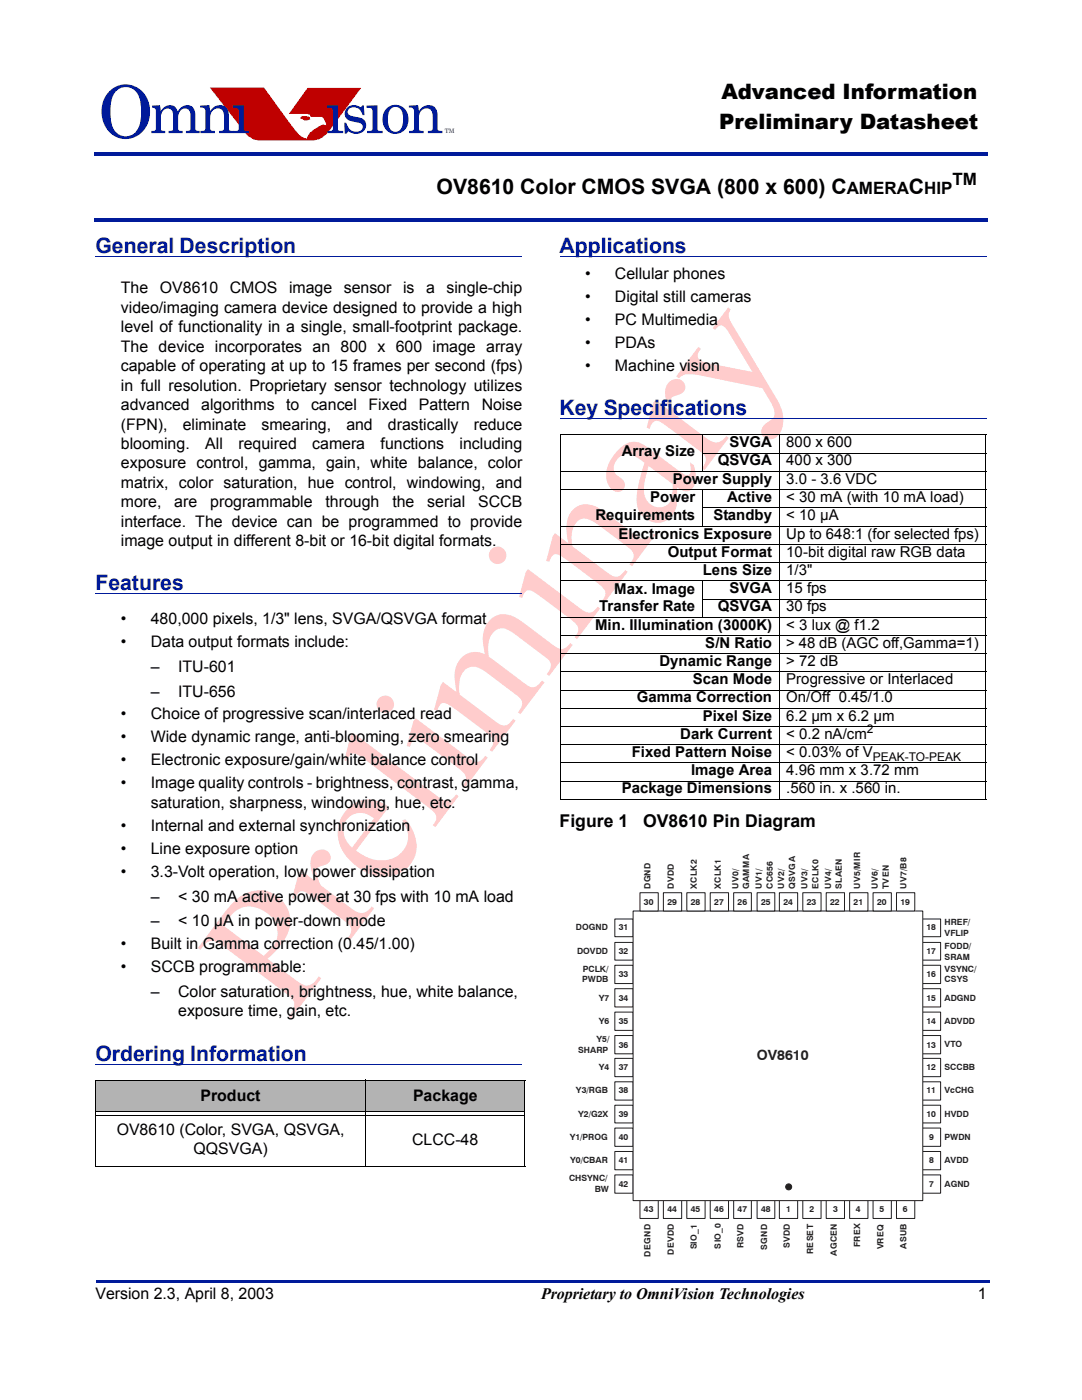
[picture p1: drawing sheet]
<svg xmlns="http://www.w3.org/2000/svg" width="216mm" height="279mm" viewBox="0 0 216 279" stroke-linecap="round" stroke-linejoin="round" font-family="sans-serif">
<g fill="#001a9a">
<path d="M18.7 30.4h.3v.7h-.3z"/>
<path d="M19 30.4h178.2v.7h-178.2z"/>
</g>
<g fill="#fcc">
<path d="M62.8 170.1a1.77 1.77 0 0 1 2.2-.4 1.77 1.77 0 0 1 .8 2.1 4 4 0 0 1-2.3 1.3 .93 .93 0 0 0-.3 1.2l.8 2.4 6.1 4.6a2.51 2.51 0 0 0 2.8 .7l.6-.4 .7-.7 .5 .4-4.9 6.4-.5-.4a1.92 1.92 0 0 0-.1-3.2l-7-5.2a2.61 2.61 0 0 0-2.3-.9l-.5 .4-.5 1.1-.6-.3 1.3-4.9 .4-.6 2.9 2.1-.4-.9a4.4 4.4 0 0 1 .3-4.8z"/>
<path d="M70.4 146.2l17.3 13a1.91 1.91 0 0 0 3.1-.4l.2-.3 .5 .4-4.6 6.2-.5-.4a1.87 1.87 0 0 0-.5-3.2l-12.9-9.8a4.2 4.2 0 0 0-2.6-1.3 1.73 1.73 0 0 0-1.1 1.5l-.6-.2 1.3-4.9z"/>
<path d="M97.8 123.7a4.5 4.5 0 0 1 6 .1l6.5 4.9a2.19 2.19 0 0 0 2.6 .5l.9-.9 .5 .4-4.7 6.2-.5-.3a2.11 2.11 0 0 0 .5-2.8l-6.7-5.1a3.9 3.9 0 0 0-3.4-1.2 3.9 3.9 0 0 0-2.1 4.3l.1 1.2 .1 .1 7.3 5.4a1.84 1.84 0 0 0 3.1-.5l.2-.2 .4 .4-4.8 6.3-.4-.3 .1-.3a1.92 1.92 0 0 0-.4-3.2l-6-4.4a3.5 3.5 0 0 0-4-.9 4.2 4.2 0 0 0-1.5 4l.2 1.2 6.7 5.1a2.68 2.68 0 0 0 2.7 1l1.2-1.3 .5 .4-4.7 6.3-.5-.4a1.84 1.84 0 0 0 .4-2.5l-1-1-6.5-4.8a2.92 2.92 0 0 0-2.4-1l-.6 .5-.3 .9-.7-.2 1.3-4.9 .5-.6 2.7 2-.1-.6a7.2 7.2 0 0 1 .9-6.1 4 4 0 0 1 4.9-.8 8.1 8.1 0 0 1 .2-5.9z"/>
<path d="M114.3 101.7a4.2 4.2 0 0 1 5.6 0l6.6 4.9a2.98 2.98 0 0 0 2.7 .9l1.1-1.1 .5 .4-4.7 6.2-.5-.4 .2-.2a1.88 1.88 0 0 0-.5-3.2l-6.1-4.6a3.7 3.7 0 0 0-3.4-.9 4.2 4.2 0 0 0-1.7 4.6l.1 .7 6.7 5a3.3 3.3 0 0 0 2.2 1.1 2.42 2.42 0 0 0 1.7-1.4l.4 .4-4.6 6.3-.5-.4a1.85 1.85 0 0 0-.3-3.2l-6.3-4.8a5 5 0 0 0-2.8-1.4 1.8 1.8 0 0 0-1.1 1.5l-.6-.1 1.3-5 .4-.6 2.7 2a7.6 7.6 0 0 1 .5-6.2z"/>
<path d="M133.5 76.2a1.77 1.77 0 0 1 2.3-.4 1.77 1.77 0 0 1 .8 2.1 4 4 0 0 1-2.3 1.3 .93 .93 0 0 0-.4 1.2l.9 2.4 6 4.6a2.51 2.51 0 0 0 2.9 .7l.6-.4 .6-.7 .5 .4-4.8 6.4-.5-.3a1.92 1.92 0 0 0-.2-3.2l-7-5.3a2.61 2.61 0 0 0-2.3-.9l-.4 .4-.6 1.1-.6-.3 1.4-4.9 .4-.6 2.8 2.1-.3-.9a4.4 4.4 0 0 1 .2-4.8z"/>
<path d="M145.3 61.4l.5 .3a2.88 2.88 0 0 0 .5 3.3l8.7 14.6a6.5 6.5 0 0 1 .5 7.1 1.91 1.91 0 0 1-2 1 1.91 1.91 0 0 1-1.6-1.4 2.67 2.67 0 0 1 1.7-2.3 1.85 1.85 0 0 0 .7-2.7l-2.2-3.8-12.9-2.7-2.4-.1-1.4 .8-.5-.4 4.4-5.9 .6 .4a1.49 1.49 0 0 0-.3 2.3l1.3 .5 9.2 1.8-4.8-8a1.73 1.73 0 0 0-1.6-1.2l-1 .8-.5-.3z"/>
<path d="M46.4 180.2a6.5 6.5 0 0 1 11 1.2 7 7 0 0 1-1.5 7.4l-2.5 2.5 5.4 4.1a3.9 3.9 0 0 0 2.7 1.3l1.2-.7 .9-1.1 .5 .3-6 8-.5-.4a2.95 2.95 0 0 0 1-2.9l-.3-.6-1.1-.9-12.4-9.4a4 4 0 0 0-2.7-1.2l-1 .4-1.1 1.4-.5-.4 5.1-6.8zM46.4 182.4l-.7 .9-.9 1.6 7.8 5.9 .9-.9a4.7 4.7 0 0 0-.9-8.1 4.7 4.7 0 0 0-6.2 .6z"/>
<path d="M69.2 161.5a5.9 5.9 0 0 1 8.4-.5l-6.6 8.8a7.1 7.1 0 0 0 8.3 1 4.6 4.6 0 0 0 1.2-6.6l-.2-.5 .6-.2a7.4 7.4 0 0 1 1.7 7.8 6.9 6.9 0 0 1-9.8 2.7 9.6 9.6 0 0 1-5.4-7.2 6.9 6.9 0 0 1 1.8-5.3zM69.5 163.2a4.1 4.1 0 0 0 .8 5.9l4.3-5.8a3.8 3.8 0 0 0-5.1-.1z"/>
<path d="M75.1 140.6a1.75 1.75 0 0 1 3.5 0 1.75 1.75 0 0 1-3.5 0zM82.9 143.3l10.1 7.6a2.74 2.74 0 0 0 2.7 1l1.1-1.1 .5 .4-4.6 6.1-.5-.4a1.95 1.95 0 0 0-.3-3.3l-6.8-5a2.91 2.91 0 0 0-2.4-1l-.6 .6-.3 .9-.6-.2 1.3-5z"/>
<path d="M97.5 110.8a1.75 1.75 0 0 1 3.5 0 1.75 1.75 0 0 1-3.5 0zM105.3 113.6l10.2 7.6a2.74 2.74 0 0 0 2.6 1l1.2-1.1 .4 .4-4.6 6.1-.5-.4a1.95 1.95 0 0 0-.3-3.3l-6.8-5a2.91 2.91 0 0 0-2.3-1l-.6 .5-.4 .9-.6-.2 1.3-4.9z"/>
<path d="M123.5 89.7a3.8 3.8 0 0 1 5.6-.5l6.9 5.1a1.07 1.07 0 0 0 1.8 .1l-.1-2.1 .8 .5a5.2 5.2 0 0 1-.2 4.5 2.11 2.11 0 0 1-3.2 0v2.4a4 4 0 0 1-5.3 4.3 4.5 4.5 0 0 1-2.8-5 30.5 30.5 0 0 1 1.6-6.6 5.3 5.3 0 0 0-3.8-1.7 2.73 2.73 0 0 0-1.9 3.9l.2 .3a2.09 2.09 0 0 1 1.6 2.2 1.53 1.53 0 0 1-1.3 1.1 1.53 1.53 0 0 1-1.5-.7 5 5 0 0 1 .2-6.2zM129.4 93l-.5 1.7a8 8 0 0 0-.1 4.8 2.83 2.83 0 0 0 4.9 .6l.4-1.2 .1-2.3z"/>
</g>
<g fill="#001a9a">
<path d="M19.1 255.4h.3v.5h-.3z"/>
<path d="M19.4 255.4h178.1v.5h-178.1z"/>
<path d="M18.7 43.6h.3v.7h-.3z"/>
<path d="M19 43.6h178.2v.7h-178.2z"/>
</g>
<g fill="#bf0000">
<path d="M41.9 17.5h10.8l7 9.5 .8 .5 .7 .2 .6-1.2 .9-.6 1.7-1 .8 .1-.5-1.3-.5-.4h-2.1l-.2-.4-.6-.2h-3.6l3.7-5.1h10.6l-6.2 8.3a4.4 4.4 0 0 1-3.5 2.1h-10.7l-.9-.2-1.2-.7-.6-.7z" fill-rule="evenodd"/>
<path d="M60.2 23.2h1l.6 .2 .1 .4a1.39 1.39 0 0 1-1.5-.1l-.5-.1z" fill-rule="evenodd"/>
</g>
<g fill="#bf0000">
<path d="M41.9 17.5h10.8l4.6 6.5 2.4 3 .8 .5 .7 .2a2.86 2.86 0 0 1 1.5-1.9l1.7-.9 .8 .1-.5-1.3-.5-.4h-2.2l-.1-.4-.6-.2h-3.6l3.7-5.2h10.7l-6.3 8.4a4 4 0 0 1-3.5 2.1h-10.7l-.9-.2-1.2-.6-.6-.8 .6 .8 1.2 .6 .9 .2h10.7l1.4-.2 1.5-1.1 6.8-9.1-10.6-.1-3.7 5.2h3.7l.5 .2 .1 .4h2.2a2.62 2.62 0 0 1 1 1.7l-.8-.1-.8 .4-1.8 1.2-.6 1.2-.7-.2-.8-.5-1.2-1.4-5.8-8.1z"/>
<path d="M41.9 17.5l7 8.9z"/>
<path d="M60.2 23.2h1l.6 .2 .1 .4-.4 .2a.87 .87 0 0 1-1.1-.3l.4 .3 1.1-.2-.1-.4-.6-.2h-1l-.3 .4z"/>
<path d="M59.9 23.5l.5 .2z"/>
<path d="M45.9 17.8h4.6v2.4h-4.6z"/>
</g>
<path d="M73.2 17h3.4v2.6h-3.4z" fill="#fff"/>
<path d="M64.7 17.7h4.6v2.4h-4.6z" fill="#bf0000"/>
<path d="M19 51.1h85.2M19 118.5h85.2M19 212.4h85.2" fill="none" stroke="#001a9a" stroke-width=".2"/>
<g fill="#b3b3b3">
<path d="M19 215.5h54.1v6.2h-54.1z"/>
<path d="M73 215.5h31.8v6.2h-31.8z"/>
</g>
<g fill="none" stroke="#000" stroke-width=".2">
<path d="M111.7 86.8h85.1M111.7 94h85.1M111.7 97.7h85.1M111.8 86.9v72.5M140 90.4h56.8M140.1 86.7v7.4M140.1 97.6v7.5M155.5 86.7v72.9M196.7 86.9v72.5M111.7 105h85.1M111.7 108.6h85.1M111.7 112.3h85.1"/>
<path d="M111.7 115.9h85.1M140 101.3h56.8M140 119.5h56.8M140.1 115.8v7.5M111.7 123.2h85.1M111.7 126.8h85.1M111.7 130.5h85.1M111.7 134.1h85.1M111.7 137.7h85.1M111.7 141.4h85.1M111.7 145h85.1M111.7 148.6h85.1"/>
<path d="M111.7 152.3h85.1M111.7 155.9h85.1M111.7 159.5h85.1M19 215.5h85.8M19 215.6v17.1M73 215.5v17.4M104.7 215.6v17.1M19 232.8h85.8M19.1 221.8h85.5M19.1 222.7h85.5"/>
</g>
<path d="M111.7 51.1h85.1M111.7 83.6h85.1" fill="none" stroke="#001a9a" stroke-width=".2"/>
<g fill="#fff">
<path d="M113.5 170h81.5v80.8h-81.5z"/>
<path d="M122.7 206.7h3.6v3.6h-3.6z"/>
</g>
<path d="M122.7 206.7h3.6v3.6h-3.6z" fill="none" stroke="#231f20" stroke-width=".2"/>
<path d="M122.7 211.2h3.6v3.7h-3.6z" fill="#fff"/>
<path d="M122.7 211.2h3.6v3.7h-3.6z" fill="none" stroke="#231f20" stroke-width=".2"/>
<path d="M122.7 215.9h3.6v3.6h-3.6z" fill="#fff"/>
<path d="M122.7 215.9h3.6v3.6h-3.6z" fill="none" stroke="#231f20" stroke-width=".2"/>
<path d="M122.7 220.6h3.6v3.5h-3.6z" fill="#fff"/>
<path d="M122.7 220.6h3.6v3.5h-3.6z" fill="none" stroke="#231f20" stroke-width=".2"/>
<path d="M122.7 225.1h3.6v3.7h-3.6z" fill="#fff"/>
<path d="M122.7 225.1h3.6v3.7h-3.6z" fill="none" stroke="#231f20" stroke-width=".2"/>
<path d="M122.7 229.8h3.6v3.7h-3.6z" fill="#fff"/>
<path d="M122.7 229.8h3.6v3.7h-3.6z" fill="none" stroke="#231f20" stroke-width=".2"/>
<path d="M122.7 234.5h3.6v3.6h-3.6z" fill="#fff"/>
<path d="M122.7 234.5h3.6v3.6h-3.6z" fill="none" stroke="#231f20" stroke-width=".2"/>
<path d="M122.7 183.4h3.6v3.5h-3.6z" fill="#fff"/>
<path d="M122.7 183.4h3.6v3.5h-3.6z" fill="none" stroke="#231f20" stroke-width=".2"/>
<path d="M122.7 188.1h3.6v3.5h-3.6z" fill="#fff"/>
<path d="M122.7 188.1h3.6v3.5h-3.6z" fill="none" stroke="#231f20" stroke-width=".2"/>
<path d="M122.7 192.6h3.6v3.7h-3.6z" fill="#fff"/>
<path d="M122.7 192.6h3.6v3.7h-3.6z" fill="none" stroke="#231f20" stroke-width=".2"/>
<path d="M122.7 197.3h3.6v3.7h-3.6z" fill="#fff"/>
<path d="M122.7 197.3h3.6v3.7h-3.6z" fill="none" stroke="#231f20" stroke-width=".2"/>
<path d="M122.7 202h3.6v3.6h-3.6z" fill="#fff"/>
<path d="M122.7 202h3.6v3.6h-3.6z" fill="none" stroke="#231f20" stroke-width=".2"/>
<path d="M184 206.7h3.7v3.6h-3.7z" fill="#fff"/>
<path d="M184 206.7h3.7v3.6h-3.7z" fill="none" stroke="#231f20" stroke-width=".2"/>
<path d="M184 211.2h3.7v3.7h-3.7z" fill="#fff"/>
<path d="M184 211.2h3.7v3.7h-3.7z" fill="none" stroke="#231f20" stroke-width=".2"/>
<path d="M184 215.9h3.7v3.6h-3.7z" fill="#fff"/>
<path d="M184 215.9h3.7v3.6h-3.7z" fill="none" stroke="#231f20" stroke-width=".2"/>
<path d="M184 220.6h3.7v3.5h-3.7z" fill="#fff"/>
<path d="M184 220.6h3.7v3.5h-3.7z" fill="none" stroke="#231f20" stroke-width=".2"/>
<path d="M184 225.1h3.7v3.7h-3.7z" fill="#fff"/>
<path d="M184 225.1h3.7v3.7h-3.7z" fill="none" stroke="#231f20" stroke-width=".2"/>
<path d="M184 229.8h3.7v3.7h-3.7z" fill="#fff"/>
<path d="M184 229.8h3.7v3.7h-3.7z" fill="none" stroke="#231f20" stroke-width=".2"/>
<path d="M184 234.5h3.7v3.6h-3.7z" fill="#fff"/>
<path d="M184 234.5h3.7v3.6h-3.7z" fill="none" stroke="#231f20" stroke-width=".2"/>
<path d="M184 183.4h3.7v3.5h-3.7z" fill="#fff"/>
<path d="M184 183.4h3.7v3.5h-3.7z" fill="none" stroke="#231f20" stroke-width=".2"/>
<path d="M184 188.1h3.7v3.5h-3.7z" fill="#fff"/>
<path d="M184 188.1h3.7v3.5h-3.7z" fill="none" stroke="#231f20" stroke-width=".2"/>
<path d="M184 192.6h3.7v3.7h-3.7z" fill="#fff"/>
<path d="M184 192.6h3.7v3.7h-3.7z" fill="none" stroke="#231f20" stroke-width=".2"/>
<path d="M184 197.3h3.7v3.7h-3.7z" fill="#fff"/>
<path d="M184 197.3h3.7v3.7h-3.7z" fill="none" stroke="#231f20" stroke-width=".2"/>
<path d="M184 202h3.7v3.6h-3.7z" fill="#fff"/>
<path d="M184 202h3.7v3.6h-3.7z" fill="none" stroke="#231f20" stroke-width=".2"/>
<path d="M151.1 239.5h3.5v3.7h-3.5z" fill="#fff"/>
<path d="M151.1 239.5h3.5v3.7h-3.5z" fill="none" stroke="#231f20" stroke-width=".2"/>
<path d="M155.5 239.5h3.7v3.7h-3.7z" fill="#fff"/>
<path d="M155.5 239.5h3.7v3.7h-3.7z" fill="none" stroke="#231f20" stroke-width=".2"/>
<path d="M160.2 239.5h3.6v3.7h-3.6z" fill="#fff"/>
<path d="M160.2 239.5h3.6v3.7h-3.6z" fill="none" stroke="#231f20" stroke-width=".2"/>
<path d="M164.9 239.5h3.6v3.7h-3.6z" fill="#fff"/>
<path d="M164.9 239.5h3.6v3.7h-3.6z" fill="none" stroke="#231f20" stroke-width=".2"/>
<path d="M169.5 239.5h3.7v3.7h-3.7z" fill="#fff"/>
<path d="M169.5 239.5h3.7v3.7h-3.7z" fill="none" stroke="#231f20" stroke-width=".2"/>
<path d="M174.2 239.5h3.7v3.7h-3.7z" fill="#fff"/>
<path d="M174.2 239.5h3.7v3.7h-3.7z" fill="none" stroke="#231f20" stroke-width=".2"/>
<path d="M178.9 239.5h3.6v3.7h-3.6z" fill="#fff"/>
<path d="M178.9 239.5h3.6v3.7h-3.6z" fill="none" stroke="#231f20" stroke-width=".2"/>
<path d="M127.7 239.5h3.6v3.7h-3.6z" fill="#fff"/>
<path d="M127.7 239.5h3.6v3.7h-3.6z" fill="none" stroke="#231f20" stroke-width=".2"/>
<path d="M132.4 239.5h3.6v3.7h-3.6z" fill="#fff"/>
<path d="M132.4 239.5h3.6v3.7h-3.6z" fill="none" stroke="#231f20" stroke-width=".2"/>
<path d="M137 239.5h3.7v3.7h-3.7z" fill="#fff"/>
<path d="M137 239.5h3.7v3.7h-3.7z" fill="none" stroke="#231f20" stroke-width=".2"/>
<path d="M141.7 239.5h3.7v3.7h-3.7z" fill="#fff"/>
<path d="M141.7 239.5h3.7v3.7h-3.7z" fill="none" stroke="#231f20" stroke-width=".2"/>
<path d="M146.4 239.5h3.5v3.7h-3.5z" fill="#fff"/>
<path d="M146.4 239.5h3.5v3.7h-3.5z" fill="none" stroke="#231f20" stroke-width=".2"/>
<path d="M126.3 181.8h57.8v57.8h-57.8z" fill="#fff"/>
<path d="M126.3 181.8h57.8v57.8h-57.8z" fill="none" stroke="#231f20" stroke-width=".2"/>
<path d="M151.1 178.2h3.5v3.6h-3.5z" fill="#fff"/>
<path d="M151.1 178.2h3.5v3.6h-3.5z" fill="none" stroke="#231f20" stroke-width=".2"/>
<path d="M155.5 178.2h3.7v3.6h-3.7z" fill="#fff"/>
<path d="M155.5 178.2h3.7v3.6h-3.7z" fill="none" stroke="#231f20" stroke-width=".2"/>
<path d="M160.2 178.2h3.6v3.6h-3.6z" fill="#fff"/>
<path d="M160.2 178.2h3.6v3.6h-3.6z" fill="none" stroke="#231f20" stroke-width=".2"/>
<path d="M164.9 178.2h3.6v3.6h-3.6z" fill="#fff"/>
<path d="M164.9 178.2h3.6v3.6h-3.6z" fill="none" stroke="#231f20" stroke-width=".2"/>
<path d="M169.5 178.2h3.7v3.6h-3.7z" fill="#fff"/>
<path d="M169.5 178.2h3.7v3.6h-3.7z" fill="none" stroke="#231f20" stroke-width=".2"/>
<path d="M174.2 178.2h3.7v3.6h-3.7z" fill="#fff"/>
<path d="M174.2 178.2h3.7v3.6h-3.7zM178.9 178.2h3.6v3.6h-3.6z" fill="none" stroke="#231f20" stroke-width=".2"/>
<path d="M178.9 178.2h3.6v3.6h-3.6z" fill-rule="evenodd" fill="#fff" stroke="#fff" stroke-width=".2"/>
<path d="M127.7 178.2h3.6v3.6h-3.6z" fill="#fff"/>
<path d="M127.7 178.2h3.6v3.6h-3.6z" fill="none" stroke="#231f20" stroke-width=".2"/>
<path d="M132.4 178.2h3.6v3.6h-3.6z" fill="#fff"/>
<path d="M132.4 178.2h3.6v3.6h-3.6z" fill="none" stroke="#231f20" stroke-width=".2"/>
<path d="M137 178.2h3.7v3.6h-3.7z" fill="#fff"/>
<path d="M137 178.2h3.7v3.6h-3.7z" fill="none" stroke="#231f20" stroke-width=".2"/>
<path d="M141.7 178.2h3.7v3.6h-3.7z" fill="#fff"/>
<path d="M141.7 178.2h3.7v3.6h-3.7z" fill="none" stroke="#231f20" stroke-width=".2"/>
<path d="M146.4 178.2h3.5v3.6h-3.5z" fill="#fff"/>
<path d="M146.4 178.2h3.5v3.6h-3.5z" fill="none" stroke="#231f20" stroke-width=".2"/>
<circle cx="157.4" cy="236.9" r=".6" fill="#231f20" stroke="#231f20" stroke-width=".2"/>
<text font-size="14.5" fill="#001a9a" x="19.5" y="27.5">O</text>
<g font-size="12" fill="#001a9a">
<text x="29.6" y="26.6">mni</text>
<text x="65" y="26.6">ision</text>
</g>
<g font-size="4.2">
<text x="143.9" y="19.8">Advanced Information</text>
<text x="143.5" y="25.8">Preliminary Datasheet</text>
<text x="87.1" y="38.6">OV8610 Color CMOS SVGA (800 x 600) C</text>
<text x="181.4" y="38.6">C</text>
</g>
<g font-size="4.2" fill="#001a9a">
<text x="19" y="50.4">General Description</text>
<text x="111.7" y="50.4">Applications</text>
<text x="111.7" y="82.9">Key Specifications</text>
<text x="19" y="117.8">Features</text>
<text x="19" y="211.7">Ordering Information</text>
</g>
<g font-size="3.5">
<text x="111.7" y="165.1">Figure 1</text>
<text x="128.3" y="165.1">OV8610 Pin Diagram</text>
</g>
<g font-size="3.4">
<text x="169" y="38.6">AMERA</text>
<text x="184.4" y="38.6">HIP</text>
<text x="190.1" y="36.9">TM</text>
</g>
<g font-size="3.2">
<text x="24.1" y="58.6">The</text>
<text x="31.9" y="58.6">OV8610</text>
<text x="45.9" y="58.6">CMOS</text>
<text x="57.7" y="58.6">image</text>
<text x="68.6" y="58.6">sensor</text>
<text x="80.4" y="58.6">is</text>
<text x="85" y="58.6">a</text>
<text x="89.1" y="58.6">single-chip</text>
<text x="116.7" y="55.7">•</text>
<text x="122.7" y="55.7">Cellular phones</text>
<text x="24.1" y="62.4">video/imaging camera device designed to provide a high</text>
<text x="116.7" y="60.3">•</text>
<text x="116.7" y="64.9">•</text>
<text x="122.7" y="60.3">Digital still cameras</text>
<text x="122.7" y="64.9">PC Multimedia</text>
<text x="24.1" y="66.3">level of functionality in a single, small-footprint package.</text>
<text x="24.1" y="70.2">The device incorporates an 800 x 600 image array</text>
<text x="116.7" y="69.5">•</text>
<text x="122.7" y="69.5">PDAs</text>
<text x="24.1" y="74.1">capable of operating at up to 15 frames per second (fps)</text>
<text x="24.1" y="78">in full resolution. Proprietary sensor technology utilizes</text>
<text x="116.7" y="74.1">•</text>
<text x="122.7" y="74.1">Machine vision</text>
<text x="24.1" y="81.9">advanced</text>
<text x="40.2" y="81.9">algorithms</text>
<text x="57.1" y="81.9">to</text>
<text x="62.1" y="81.9">cancel</text>
<text x="73.5" y="81.9">Fixed</text>
<text x="83.6" y="81.9">Pattern</text>
<text x="96.1" y="81.9">Noise</text>
<text x="24.1" y="85.7">(FPN),</text>
<text x="24.1" y="89.6">blooming.</text>
<text x="36.5" y="85.7">eliminate</text>
<text x="41" y="89.6">All</text>
<text x="47.6" y="89.6">required</text>
<text x="52.2" y="85.7">smearing,</text>
<text x="62.3" y="89.6">camera</text>
<text x="69.1" y="85.7">and</text>
<text x="76" y="89.6">functions</text>
<text x="77.4" y="85.7">drastically</text>
<text x="91.7" y="89.6">including</text>
<text x="94.5" y="85.7">reduce</text>
<text x="24.1" y="93.5">exposure control, gamma, gain, white balance, color</text>
<text x="24.1" y="97.4">matrix, color saturation, hue control, windowing, and</text>
<text x="24.1" y="101.2">more,</text>
<text x="34.8" y="101.2">are</text>
<text x="41.9" y="101.2">programmable</text>
<text x="65" y="101.2">through</text>
<text x="78.3" y="101.2">the</text>
<text x="85.3" y="101.2">serial</text>
<text x="95.4" y="101.2">SCCB</text>
<text x="24.1" y="105.1">interface. The device can be programmed to provide</text>
<text x="24.1" y="109">image output in different 8-bit or 16-bit digital formats.</text>
<text x="24.1" y="124.5">•</text>
<text x="30.1" y="124.5">480,000 pixels, 1/3&quot; lens, SVGA/QSVGA format</text>
<text x="24.1" y="129.1">•</text>
<text x="30.1" y="129.1">Data output formats include:</text>
<text x="30.1" y="134">–</text>
<text x="35.6" y="134">ITU-601</text>
<text x="24.1" y="143.6">•</text>
<text x="30.1" y="143.6">Choice of progressive scan/interlaced read</text>
<text x="30.1" y="139">–</text>
<text x="35.6" y="139">ITU-656</text>
<text x="24.1" y="148.2">•</text>
<text x="30.1" y="148.2">Wide dynamic range, anti-blooming, zero smearing</text>
<text x="24.1" y="152.8">•</text>
<text x="30.1" y="152.8">Electronic exposure/gain/white balance control</text>
<text x="24.1" y="157.3">•</text>
<text x="30.1" y="157.3">Image quality controls - brightness, contrast, gamma,</text>
<text x="30.1" y="161.2">saturation, sharpness, windowing, hue, etc.</text>
<text x="24.1" y="165.8">•</text>
<text x="30.1" y="165.8">Internal and external synchronization</text>
<text x="24.1" y="170.4">•</text>
<text x="30.1" y="170.4">Line exposure option</text>
<text x="24.1" y="175">•</text>
<text x="30.1" y="175">3.3-Volt operation, low power dissipation</text>
<text x="30.1" y="179.9">–</text>
<text x="35.6" y="179.9">&lt; 30 mA active power at 30 fps with 10 mA load</text>
<text x="30.1" y="184.8">–</text>
<text x="35.6" y="184.8">&lt; 10 µA in power-down mode</text>
<text x="24.1" y="189.4">•</text>
<text x="30.1" y="189.4">Built in Gamma correction (0.45/1.00)</text>
<text x="24.1" y="194">•</text>
<text x="30.1" y="194">SCCB programmable:</text>
<text x="30.1" y="199">–</text>
<text x="35.6" y="199">Color saturation, brightness, hue, white balance,</text>
<text x="35.6" y="202.8">exposure time, gain, etc.</text>
<text x="40" y="219.8">Product</text>
<text x="82.4" y="219.8">Package</text>
<text x="23.3" y="226.5">OV8610 (Color, SVGA, QSVGA,</text>
<text x="38.6" y="230.4">QQSVGA)</text>
<text x="82.2" y="228.4">CLCC-48</text>
<text x="19" y="259.3">Version 2.3, April 8, 2003</text>
<text x="107.9" y="259.3">Proprietary to OmniVision Technologies</text>
<text x="195.1" y="259.3">1</text>
</g>
<g font-size="3">
<text x="145.6" y="89.2">SVGA</text>
<text x="156.9" y="89.2">800 x 600</text>
<text x="124.1" y="91.1">Array Size</text>
<text x="143.2" y="92.9">QSVGA</text>
<text x="156.9" y="92.9">400 x 300</text>
<text x="129.7" y="100.1">Power</text>
<text x="134.2" y="96.5">Power Supply</text>
<text x="145.1" y="100.1">Active</text>
<text x="156.9" y="100.1">&lt; 30 mA (with 10 mA load)</text>
<text x="156.9" y="96.5">3.0 - 3.6 VDC</text>
<text x="118.8" y="103.8">Requirements</text>
<text x="123.4" y="107.5">Electronics Exposure</text>
<text x="142.4" y="103.8">Standby</text>
<text x="156.9" y="103.8">&lt; 10 µA</text>
<text x="156.9" y="107.5">Up to 648:1 (for selected fps)</text>
<text x="133.2" y="111.1">Output Format</text>
<text x="156.9" y="111.1">10-bit digital raw RGB data</text>
<text x="122.6" y="118.5">Max. Image</text>
<text x="140.2" y="114.7">Lens Size</text>
<text x="145.6" y="118.4">SVGA</text>
<text x="156.9" y="114.7">1/3&quot;</text>
<text x="156.9" y="118.4">15 fps</text>
<text x="118.7" y="125.6">Min. Illumination (3000K)</text>
<text x="119.6" y="121.9">Transfer Rate</text>
<text x="143.2" y="122">QSVGA</text>
<text x="156.9" y="122">30 fps</text>
<text x="156.9" y="125.6">&lt; 3 lux @ f1.2</text>
<text x="140.7" y="129.3">S/N Ratio</text>
<text x="156.9" y="129.3">&gt; 48 dB (AGC off,Gamma=1)</text>
<text x="131.6" y="132.9">Dynamic Range</text>
<text x="138.2" y="136.5">Scan Mode</text>
<text x="156.9" y="132.9">&gt; 72 dB</text>
<text x="156.9" y="136.5">Progressive or Interlaced</text>
<text x="127.1" y="140.2">Gamma Correction</text>
<text x="140.2" y="143.8">Pixel Size</text>
<text x="156.9" y="140.2">On/Off 0.45/1.0</text>
<text x="156.9" y="143.8">6.2 µm x 6.2 µm</text>
<text x="135.7" y="147.4">Dark Current</text>
<text x="156.9" y="147.4">&lt; 0.2 nA/cm</text>
<text x="126.1" y="151.1">Fixed Pattern Noise</text>
<text x="137.9" y="154.7">Image Area</text>
<text x="156.9" y="151.1">&lt; 0.03% of V</text>
<text x="156.9" y="154.7">4.96 mm x 3.72 mm</text>
<text x="124.1" y="158.3">Package Dimensions</text>
<text x="156.9" y="158.3">.560 in. x .560 in.</text>
</g>
<text font-size="2.8" fill="#231f20" x="151" y="211.6">OV8610</text>
<g font-size="2.4">
<text x="173" y="146.2">2</text>
<text x="174.1" y="151.8">PEAK-TO-PEAK</text>
</g>
<g font-size="1.7" fill="#231f20">
<text x="129.8" y="177.4" transform="rotate(-90 129.8 177.4)">DGND</text>
<text x="134.5" y="177.4" transform="rotate(-90 134.5 177.4)">DVDD</text>
<text x="139" y="177.4" transform="rotate(-90 139 177.4)">XCLK2</text>
<text x="143.8" y="177.4" transform="rotate(-90 143.8 177.4)">XCLK1</text>
<text x="147.4" y="177.4" transform="rotate(-90 147.4 177.4)">UV0/</text>
<text x="149.5" y="177.4" transform="rotate(-90 149.5 177.4)">GAMMA</text>
<text x="152" y="177.4" transform="rotate(-90 152 177.4)">UV1/</text>
<text x="154.2" y="177.4" transform="rotate(-90 154.2 177.4)">CC656</text>
<text x="156.5" y="177.4" transform="rotate(-90 156.5 177.4)">UV2/</text>
<text x="158.6" y="177.4" transform="rotate(-90 158.6 177.4)">QSVGA</text>
<text x="161.1" y="177.4" transform="rotate(-90 161.1 177.4)">UV3/</text>
<text x="163.3" y="177.4" transform="rotate(-90 163.3 177.4)">ECLK0</text>
<text x="165.8" y="177.4" transform="rotate(-90 165.8 177.4)">UV4/</text>
<text x="168" y="177.4" transform="rotate(-90 168 177.4)">SLAEN</text>
<text x="171.6" y="177.4" transform="rotate(-90 171.6 177.4)">UV5/MIR</text>
<text x="175.2" y="177.4" transform="rotate(-90 175.2 177.4)">UV6/</text>
<text x="177.3" y="177.4" transform="rotate(-90 177.3 177.4)">TVEN</text>
<text x="180.9" y="177.4" transform="rotate(-90 180.9 177.4)">UV7/B8</text>
<text x="114.9" y="185.7">DOGND</text>
<text x="123.5" y="185.7">31</text>
<text x="128.5" y="180.6">30</text>
<text x="133.2" y="180.6">29</text>
<text x="137.8" y="180.6">28</text>
<text x="142.5" y="180.6">27</text>
<text x="147.2" y="180.6">26</text>
<text x="151.9" y="180.6">25</text>
<text x="156.3" y="180.6">24</text>
<text x="161" y="180.6">23</text>
<text x="165.7" y="180.6">22</text>
<text x="170.3" y="180.6">21</text>
<text x="175" y="180.6">20</text>
<text x="179.7" y="180.6">19</text>
<text x="184.8" y="185.7">18</text>
<text x="188.5" y="184.7">HREF/</text>
<text x="115.2" y="190.4">DOVDD</text>
<text x="123.5" y="190.4">32</text>
<text x="184.8" y="190.4">17</text>
<text x="188.5" y="186.8">VFLIP</text>
<text x="188.5" y="189.3">FODD/</text>
<text x="188.5" y="191.5">SRAM</text>
<text x="116.2" y="196.1">PWDB</text>
<text x="116.3" y="193.9">PCLK/</text>
<text x="123.5" y="195">33</text>
<text x="184.8" y="195">16</text>
<text x="188.5" y="193.9">VSYNC/</text>
<text x="188.5" y="196.1">CSYS</text>
<text x="119.5" y="199.7">Y7</text>
<text x="123.5" y="199.7">34</text>
<text x="184.8" y="199.7">15</text>
<text x="188.5" y="199.7">ADGND</text>
<text x="119" y="207.9">Y5/</text>
<text x="119.5" y="204.4">Y6</text>
<text x="123.5" y="209.1">36</text>
<text x="123.5" y="204.4">35</text>
<text x="184.8" y="209.1">13</text>
<text x="184.8" y="204.4">14</text>
<text x="188.5" y="204.4">ADVDD</text>
<text x="188.5" y="208.9">VTO</text>
<text x="115.4" y="210.1">SHARP</text>
<text x="119.5" y="213.5">Y4</text>
<text x="123.5" y="213.5">37</text>
<text x="184.8" y="213.5">12</text>
<text x="188.5" y="213.5">SCCBB</text>
<text x="114.9" y="218.2">Y3/RGB</text>
<text x="123.5" y="218.2">38</text>
<text x="184.8" y="218.2">11</text>
<text x="188.5" y="218.2">VcCHG</text>
<text x="113.7" y="227.5">Y1/PROG</text>
<text x="115.4" y="222.9">Y2/G2X</text>
<text x="123.5" y="222.9">39</text>
<text x="123.5" y="227.5">40</text>
<text x="184.8" y="222.9">10</text>
<text x="185.4" y="227.5">9</text>
<text x="188.5" y="222.9">HVDD</text>
<text x="188.5" y="227.5">PWDN</text>
<text x="113.8" y="232.2">Y0/CBAR</text>
<text x="123.5" y="232.2">41</text>
<text x="185.4" y="232.2">8</text>
<text x="188.5" y="232.2">AVDD</text>
<text x="113.6" y="235.7">CHSYNC/</text>
<text x="118.7" y="237.9">BW</text>
<text x="123.5" y="236.9">42</text>
<text x="185.4" y="236.9">7</text>
<text x="188.5" y="236.9">AGND</text>
<text x="128.5" y="241.9">43</text>
<text x="133.2" y="241.9">44</text>
<text x="137.8" y="241.9">45</text>
<text x="142.5" y="241.9">46</text>
<text x="147.2" y="241.9">47</text>
<text x="151.9" y="241.9">48</text>
<text x="156.9" y="241.9">1</text>
<text x="161.6" y="241.9">2</text>
<text x="166.2" y="241.9">3</text>
<text x="170.8" y="241.9">4</text>
<text x="175.5" y="241.9">5</text>
<text x="180.1" y="241.9">6</text>
<text x="129.8" y="250.8" transform="rotate(-90 129.8 250.8)">DEGND</text>
<text x="134.5" y="250.5" transform="rotate(-90 134.5 250.5)">DEVDD</text>
<text x="139" y="249.3" transform="rotate(-90 139 249.3)">SIO_1</text>
<text x="143.8" y="249.2" transform="rotate(-90 143.8 249.2)">SIO_0</text>
<text x="148.4" y="249.1" transform="rotate(-90 148.4 249.1)">RSVD</text>
<text x="153.1" y="249.4" transform="rotate(-90 153.1 249.4)">SGND</text>
<text x="157.6" y="249.1" transform="rotate(-90 157.6 249.1)">SVDD</text>
<text x="162.3" y="250.2" transform="rotate(-90 162.3 250.2)">RESET</text>
<text x="167" y="250.6" transform="rotate(-90 167 250.6)">AGCEN</text>
<text x="171.6" y="248.9" transform="rotate(-90 171.6 248.9)">FREX</text>
<text x="176.3" y="249.3" transform="rotate(-90 176.3 249.3)">VREQ</text>
<text x="180.9" y="249.2" transform="rotate(-90 180.9 249.2)">ASUB</text>
</g>
<text font-size="1.2" fill="#001a9a" x="88.8" y="26.5">TM</text>
</svg>
